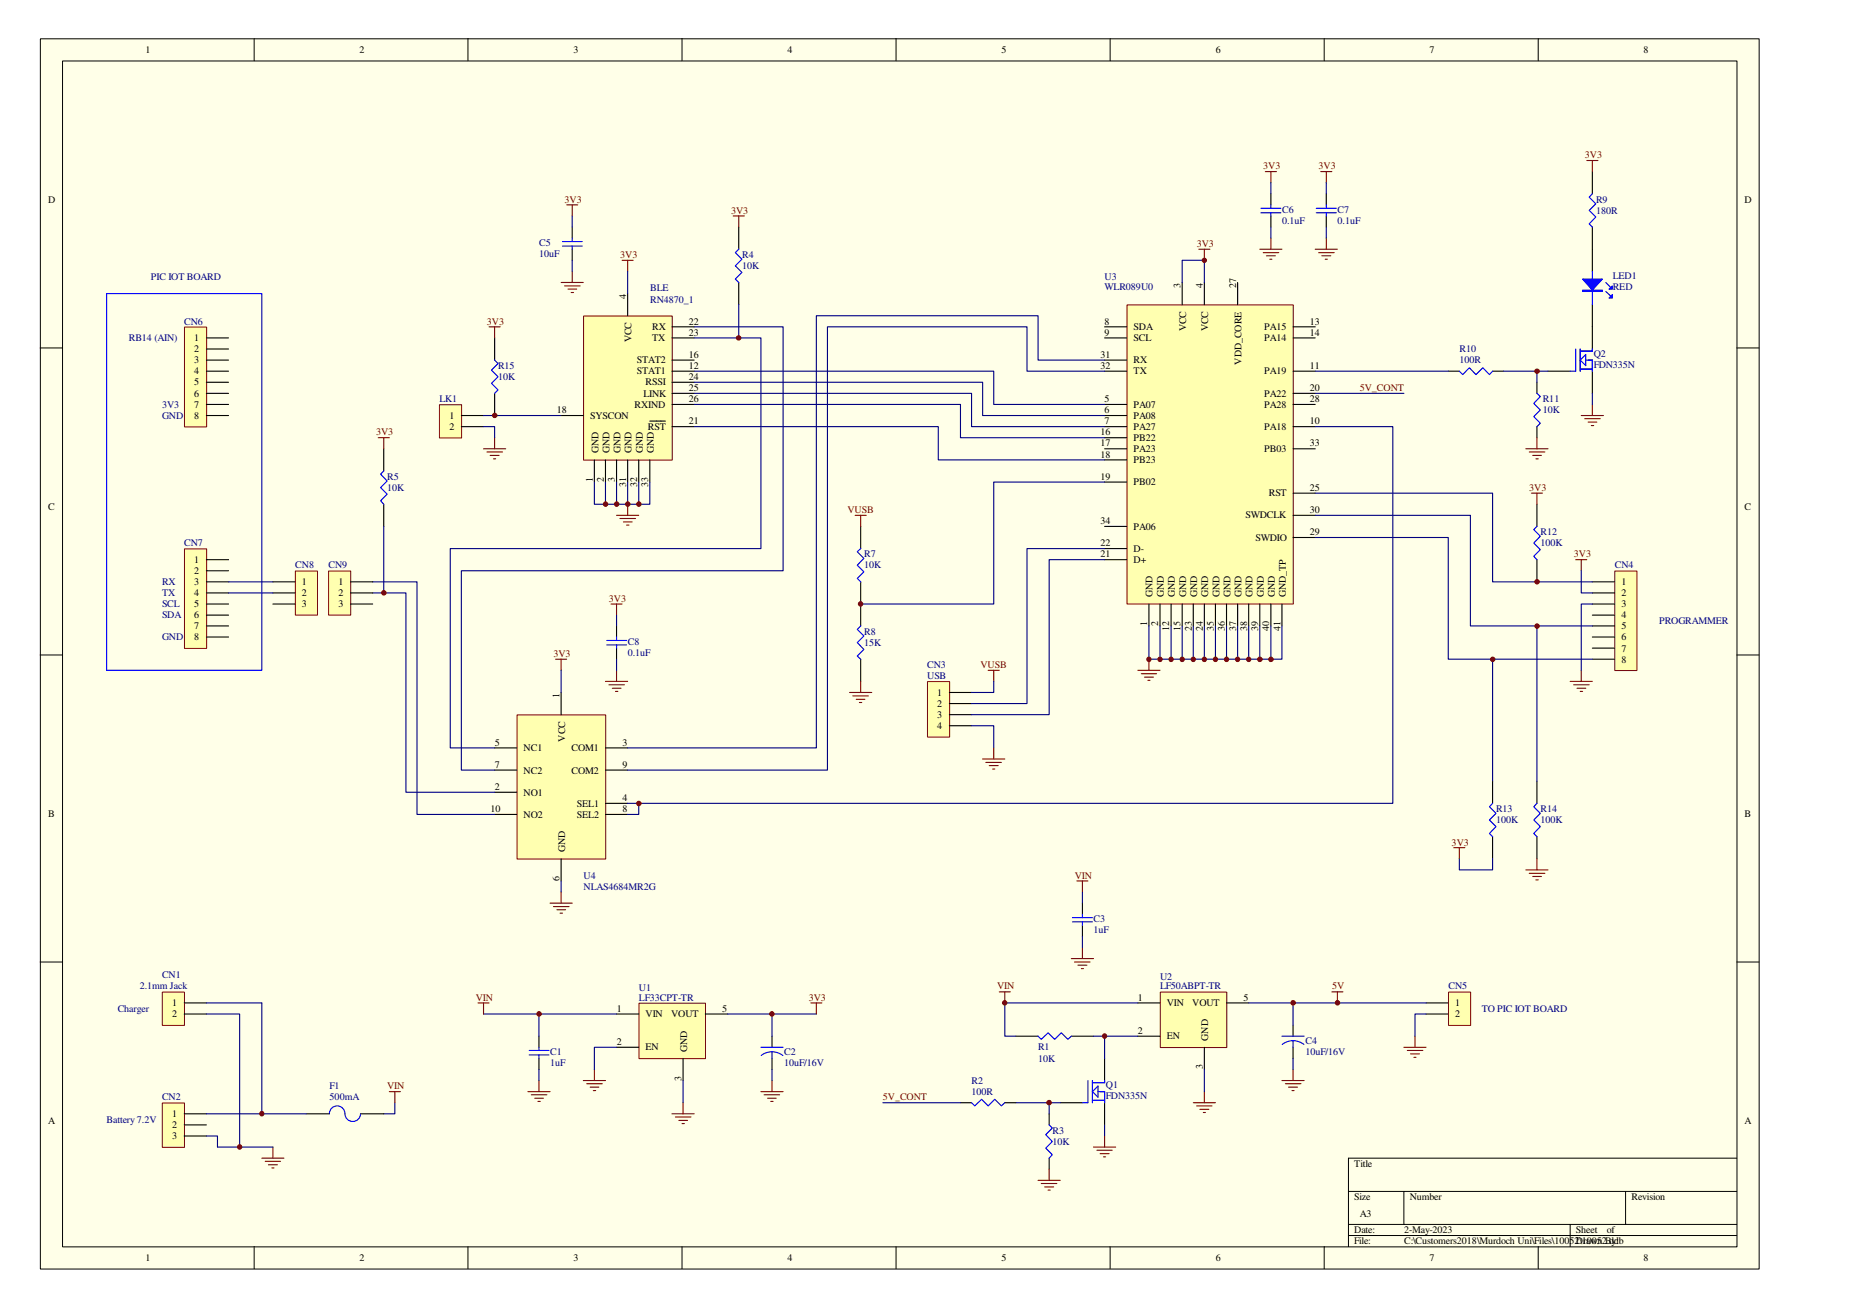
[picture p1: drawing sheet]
<svg xmlns="http://www.w3.org/2000/svg" width="297mm" height="210mm" viewBox="0 0 297 210" stroke-linecap="round" stroke-linejoin="round" font-family="sans-serif">
<path d="M6.5 6.2h275.6v197.3h-275.6z" fill="#ffffe8"/>
<g fill="none" stroke="#000" stroke-width=".16">
<path d="M6.5 6.2h275.6v197.3h-275.6zM10 9.8h268.6v190.1h-268.6zM40.8 6.2v3.5M75.1 6.2v3.5M109.4 6.2v3.5M143.7 6.2v3.5M178.1 6.2v3.5M212.4 6.2v3.5M246.7 6.2v3.5M6.4 55.8h3.6M278.5 55.8h3.6M6.4 105h3.6"/>
<path d="M278.5 105h3.6M6.4 154.3h3.6M278.5 154.3h3.6M40.8 199.9v3.6M75.1 199.9v3.6M109.4 199.9v3.6M143.7 199.9v3.6M178.1 199.9v3.6M212.4 199.9v3.6M216.3 191.1h62.2M216.3 196.3h62.2M216.3 198.1h62.2"/>
<path d="M225.2 191.1v5.2M246.7 199.9v3.6M251.8 196.3v3.6M260.7 191.1v5.2M278.5 185.7h-62.2v14.2"/>
</g>
<path d="M255.4 40v3.5M255.4 48.9v3.5" fill="none" stroke="#000" stroke-width=".18"/>
<path d="M255.4 43.5v5.4M257.6 46.7l.7 .7M257.6 45.3l.7 .7" fill="none" stroke="#00f" stroke-width=".18"/>
<path d="M253.8 44.7h3.2l-1.6 1.8z" fill="#00f"/>
<path d="M253.8 44.7h3.2l-1.6 1.8zM253.8 46.5h3.2v.2h-3.2z" fill="none" stroke="#00f" stroke-width=".18"/>
<path d="M253.8 46.6h3.2" fill="none" stroke="#00f" stroke-width=".21"/>
<path d="M258.6 47.2v.6h-.5z" fill="#00f"/>
<path d="M258.6 47.2v.6h-.5z" fill="none" stroke="#00f" stroke-width=".18"/>
<path d="M258.1 46.4l.5-.6v.6z" fill="#00f"/>
<path d="M255.4 31.1l-.5 .5 1 1.1-1 1 1 1.1-1 1.1 .5 .5M258.1 46.4l.5-.6v.6z" fill="none" stroke="#00f" stroke-width=".18"/>
<path d="M255.4 27.5v3.6M255.4 36.4v3.6" fill="none" stroke="#000" stroke-width=".18"/>
<path d="M253.6 66.6h3.6M254.2 67.1h2.5M254.7 67.7h1.4M255.2 68.2h.4M255.4 64.9v1.7" fill="none" stroke="#800000" stroke-width=".18"/>
<path d="M180.8 48.9h26.6v48h-26.6z" fill="#ffffb0"/>
<path d="M180.8 48.9h26.6v48h-26.6z" fill="none" stroke="#800000" stroke-width=".16"/>
<g fill="none" stroke="#000" stroke-width=".18">
<path d="M177.2 52.4h3.5M177.2 54.2h3.5M177.2 57.7h3.5M177.2 59.5h3.5M189.6 45.3v3.6M193.2 45.3v3.6M198.5 45.3v3.6M207.4 52.4h3.5M207.4 54.2h3.5M207.4 59.5h3.5M177.2 66.6h3.5M177.2 70.2h3.5"/>
<path d="M177.2 72h3.5M177.2 73.7h3.5M177.2 77.3h3.5M177.2 64.9h3.5M177.2 68.4h3.5M207.4 79.1h3.5M207.4 72h3.5M207.4 64.9h3.5M207.4 68.4h3.5M207.4 63.1h3.5M177.2 88h3.5M177.2 89.7h3.5"/>
<path d="M177.2 84.4h3.5M184.3 96.9v3.5M186.1 96.9v3.5M187.8 96.9v3.5M189.6 96.9v3.5M191.4 96.9v3.5M193.2 96.9v3.5M194.9 96.9v3.5M196.7 96.9v3.5M198.5 96.9v3.5M200.3 96.9v3.5M202.1 96.9v3.5"/>
<path d="M203.8 96.9v3.5M205.6 96.9v3.5M207.4 82.6h3.5M207.4 86.2h3.5"/>
</g>
<path d="M259 91.6h3.5v15.9h-3.5z" fill="#ffffb0"/>
<path d="M259 91.6h3.5v15.9h-3.5z" fill="none" stroke="#800000" stroke-width=".16"/>
<g fill="none" stroke="#000" stroke-width=".18">
<path d="M248.3 59.5h3.5M255.4 52.4v3.6M255.4 59.5v3.6M246.5 61.3v1.8M246.5 68.4v1.8M255.4 93.3h3.6M255.4 95.1h3.6M255.4 96.9h3.6M255.4 98.6h3.6M255.4 100.4h3.6M255.4 102.2h3.6M255.4 103.9h3.6"/>
<path d="M255.4 105.7h3.6M239.4 125.3v3.5M239.4 134.2v3.5M246.5 125.3v3.5M246.5 134.2v3.5"/>
</g>
<g fill="none" stroke="#800000" stroke-width=".18">
<path d="M254.5 25.7h1.8M255.4 25.7v1.8M244.7 72h3.6M245.3 72.5h2.5M245.8 73h1.4M246.3 73.6h.4M246.5 70.2v1.8M252.7 89.7h1.8M253.6 89.7v1.8M251.8 109.3h3.6M252.4 109.8h2.5M252.9 110.4h1.4"/>
<path d="M253.4 110.9h.4M253.6 107.5v1.8M233.2 135.9h1.7M234.1 135.9v1.8M244.7 139.5h3.6M246.5 137.7v1.8M245.3 140h2.5M245.8 140.5h1.4M246.3 141.1h.4"/>
</g>
<path d="M253.6 91.5v3.6h1.8M255.4 96.9h-1.8v10.6M239.4 105.7v19.6M246.5 100.4v24.9" fill="none" stroke="#000080" stroke-width=".18"/>
<path d="M252.7 56v3.5h-.9M253.4 56v3.5M253.4 59.2h2M253.4 57.7l.9-.8v1.7zM254.3 57.7h1.1v1.8M255.4 56v.3h-2M246.5 63.1l.6 .5-1.1 1.1 1.1 1-1.1 1.1 1.1 1.1-.6 .5M239.4 128.8l-.5 .6 1 1-1 1.1 1 1-1 1.1 .5 .6M246.5 128.8l-.5 .6 1.1 1-1.1 1.1 1.1 1-1.1 1.1 .5 .6" fill="none" stroke="#00f" stroke-width=".18"/>
<path d="M148.8 109.3h3.5v8.9h-3.5z" fill="#ffffb0"/>
<path d="M148.8 109.3h3.5v8.9h-3.5z" fill="none" stroke="#800000" stroke-width=".16"/>
<g fill="none" stroke="#000" stroke-width=".18">
<path d="M203.8 31.1v1.8M203.8 34.6v1.8M212.7 31.1v1.8M212.7 34.6v1.8M232.3 59.5h1.8M239.4 59.5h1.8M138 84.4v3.6M138 93.3v7.1M246.5 80.9v3.5M246.5 89.7v3.6M138 105.7v3.6M152.3 111h3.5"/>
<path d="M152.3 112.8h3.5M152.3 114.6h3.5M152.3 116.4h3.5"/>
</g>
<g fill="none" stroke="#000080" stroke-width=".18">
<path d="M203.8 29.3v1.8M203.8 36.4v1.8M212.7 29.3v1.8M212.7 36.4v1.8M189.6 45.3v-3.6h3.6v3.6M241.2 59.5h7.1M246.5 59.5v1.8M177.2 77.3h-17.8v19.6h-21.4M210.9 79.1h28.5v14.2h16M255.4 63.1v1.8M177.2 88h-12.5v24.8h-8.9M177.2 89.7h-8.9v24.9h-12.5"/>
<path d="M210.9 82.6h24.9v17.8h19.6M210.9 86.2h21.4v19.5h23.1M155.8 116.4h3.6v3.5M159.4 109.3v1.7h-3.6M184.3 100.4v5.3h21.3v-5.3M186.1 100.4v5.3M187.8 100.4v5.3M189.6 100.4v5.3M191.4 100.4v5.3M193.2 100.4v5.3M194.9 100.4v5.3M196.7 100.4v5.3"/>
<path d="M198.5 100.4v5.3M200.3 100.4v5.3M202.1 100.4v5.3M203.8 100.4v5.3M234.1 137.7v1.8h5.3v-1.8"/>
</g>
<g fill="none" stroke="#800000" stroke-width=".18">
<path d="M192.3 40h1.8M193.2 40v1.7M202.1 40h3.5M202.9 27.5h1.8M203.8 27.5v1.8M203.8 38.2v1.8M210.9 40h3.6M211.8 27.5h1.8M212.7 27.5v1.8M212.7 38.2v1.8M202.6 40.5h2.5M203.1 41h1.5"/>
<path d="M203.7 41.6h.3M211.5 40.5h2.5M212 41h1.4M212.6 41.6h.3M245.6 79.1h1.8M246.5 79.1v1.8M137.2 82.6h1.7M138 82.6v1.8M136.3 111h3.5M136.8 111.6h2.5M137.3 112.1h1.4M137.8 112.6h.4"/>
<path d="M138 109.3v1.7M158.5 107.5h1.8M159.4 107.5v1.8M159.4 119.9v1.8M182.5 107.5h3.6M183 108h2.5M183.6 108.6h1.4M184.1 109.1h.3M184.3 105.7v1.8M157.6 121.7h3.6M158.1 122.3h2.5M158.7 122.8h1.4"/>
<path d="M159.2 123.3h.4"/>
</g>
<path d="M202.2 34.1h3.2M202.2 33.4h3.2M203.8 32.9v.5M203.8 34.1v.5M211.1 34.1h3.2M211.1 33.4h3.2M212.7 32.9v.5M212.7 34.1v.5M234.1 59.5l.5 .6 1.1-1.1 1 1.1 1.1-1.1 1.1 1.1 .5-.6M138 88l-.5 .5 1.1 1-1.1 1.1 1.1 1.1-1.1 1.1 .5 .5M246.5 84.4l-.5 .5 1.1 1.1-1.1 1.1 1.1 1-1.1 1.1 .5 .5M138 100.4l-.5 .5 1.1 1.1-1.1 1 1.1 1.1-1.1 1.1 .5 .5" fill="none" stroke="#00f" stroke-width=".18"/>
<path d="M93.6 50.7h14.2v23.1h-14.2z" fill="#ffffb0"/>
<path d="M93.6 50.7h14.2v23.1h-14.2z" fill="none" stroke="#800000" stroke-width=".16"/>
<g fill="none" stroke="#000" stroke-width=".18">
<path d="M100.7 47.1v3.5M107.8 59.5h3.5M107.8 52.4h3.5M107.8 54.2h3.5M107.8 57.7h3.5M90 66.6h3.6M95.3 73.7v3.6M97.1 73.7v3.6M98.9 73.7v3.6M100.7 73.7v3.6M102.4 73.7v3.6M104.2 67.5h2.5"/>
<path d="M104.2 73.7v3.6M107.8 63.1h3.5M107.8 64.9h3.5M107.8 68.4h3.5M107.8 61.3h3.5"/>
</g>
<path d="M111.3 59.5h48.1v5.4h17.8M111.3 61.3h46.3v5.3h19.6M111.3 63.1h44.5v5.3h21.4M111.3 64.9h42.7v5.3h23.2M111.3 68.4h39.2v5.3h26.7" fill="none" stroke="#000080" stroke-width=".18"/>
<path d="M70.5 64.9h3.5v5.3h-3.5z" fill="#ffffb0"/>
<path d="M70.5 64.9h3.5v5.3h-3.5z" fill="none" stroke="#800000" stroke-width=".16"/>
<path d="M91.8 36.4v1.8M91.8 40v1.7M118.5 36.4v3.6M79.3 54.2v3.5M118.5 45.3v3.6M74 66.6h3.6M74 68.4h3.6M79.3 63.1v3.5" fill="none" stroke="#000" stroke-width=".18"/>
<g fill="none" stroke="#800000" stroke-width=".18">
<path d="M90.9 32.9h1.8M91.8 32.9v1.7M117.6 34.6h1.8M118.5 34.6v1.8M78.4 52.4h1.8M79.3 52.4v1.8M90 45.3h3.6M90.5 45.8h2.5M91.1 46.4h1.4M91.6 46.9h.4M91.8 43.5v1.8M99.8 41.7h1.8"/>
<path d="M100.7 41.7v1.8M77.6 72h3.5M78.1 72.5h2.5M78.6 73h1.4M79.2 73.6h.3M79.3 70.2v1.8M98.9 82.6h3.5M99.4 83.1h2.5M100 83.7h1.4M100.5 84.2h.4M100.7 80.9v1.7"/>
</g>
<path d="M91.8 34.6v1.8M91.8 41.7v1.8M100.7 43.5v3.6M118.5 48.9v5.3M77.6 68.4h1.7v1.8M77.6 66.6h12.4M95.3 77.3v3.6h8.9v-3.6M97.1 77.3v3.6M98.9 77.3v3.6M100.7 77.3v3.6M102.4 77.3v3.6" fill="none" stroke="#000080" stroke-width=".18"/>
<path d="M90.2 39.5h3.2M90.2 38.7h3.2M91.8 38.2v.5M91.8 39.5v.5M118.5 40l-.6 .5 1.1 1.1-1.1 1 1.1 1.1-1.1 1 .6 .6M79.3 57.7l.6 .6-1.1 1.1 1.1 1-1.1 1.1 1.1 1-.6 .6" fill="none" stroke="#00f" stroke-width=".18"/>
<path d="M26.1 159.1h3.5v5.3h-3.5z" fill="#ffffb0"/>
<path d="M26 159.1h3.6v5.3h-3.6z" fill="none" stroke="#800000" stroke-width=".16"/>
<path d="M29.5 160.8h3.6M29.5 162.6h3.6" fill="none" stroke="#000" stroke-width=".18"/>
<path d="M26.1 176.9h3.5v7.1h-3.5z" fill="#ffffb0"/>
<path d="M26 176.9h3.6v7.1h-3.6z" fill="none" stroke="#800000" stroke-width=".16"/>
<path d="M29.5 178.6h3.6M49.1 178.6h3.7M57.8 178.6h3.7M29.5 180.4h3.6M29.5 182.2h3.6" fill="none" stroke="#000" stroke-width=".18"/>
<path d="M62.4 175h1.8M63.3 175v1.8M42 185.7h3.5M42.5 186.2h2.5M43 186.8h1.5M43.6 187.3h.3M43.8 183.9v1.8" fill="none" stroke="#800000" stroke-width=".18"/>
<path d="M33.1 160.8h8.9v17.8h-8.9M33.1 162.6h5.3v21.3M42 178.6h7.1M63.3 176.8v1.8h-1.8M33.1 182.2h1.8v1.7h8.9" fill="none" stroke="#000080" stroke-width=".18"/>
<path d="M52.8 178.6a1.25 1.25 0 0 1 1.3-1.3 1.25 1.25 0 0 1 1.2 1.3 1.25 1.25 0 0 0 1.3 1.2 1.25 1.25 0 0 0 1.2-1.2" fill="none" stroke="#00f" stroke-width=".18"/>
<path d="M102.5 160.9h10.7v8.9h-10.7z" fill="#ffffb0"/>
<path d="M102.5 160.9h10.7v8.9h-10.7z" fill="none" stroke="#800000" stroke-width=".16"/>
<path d="M86.4 166.2v1.7M86.4 169.7v1.8M98.9 162.6h3.5M98.9 167.9h3.5M109.6 169.7v3.6M113.1 162.6h3.6M123.8 166.2v1.7M123.8 169.7v1.8" fill="none" stroke="#000" stroke-width=".18"/>
<path d="M210.9 59.5h21.4M210.9 63.1h14.3M77.6 162.6h21.3M86.4 162.6v3.6M86.4 171.5v1.8M98.9 167.9h-3.6v3.6M109.6 173.3v3.5M116.7 162.6h14.2M123.8 162.6v3.6M123.8 171.5v1.8" fill="none" stroke="#000080" stroke-width=".18"/>
<g fill="none" stroke="#800000" stroke-width=".18">
<path d="M76.7 160.8h1.7M77.6 160.8v1.8M84.7 175h3.5M85.2 175.6h2.5M85.8 176.1h1.4M86.3 176.6h.4M86.4 173.3v1.7M93.6 173.3h3.5M94.1 173.8h2.5M94.7 174.3h1.4M95.2 174.9h.3M95.3 171.5v1.8"/>
<path d="M107.8 178.6h3.5M108.3 179.1h2.5M108.9 179.7h1.4M109.6 176.8v1.8M122 175h3.6M122.6 175.6h2.5M123.1 176.1h1.4M123.6 176.6h.4M123.8 173.3v1.7M130 160.8h1.8M130.9 160.8v1.8M109.4 180.2h.4"/>
</g>
<path d="M84.9 169.2h3.2M84.9 168.4h3.2M86.4 167.9v.5M86.4 169.2v.5M122 167.9h3.6M123.8 168.7l1.1 .2 .7 .3M123.8 168.7l-1.1 .2-.6 .3M123.8 168.7v1" fill="none" stroke="#00f" stroke-width=".18"/>
<circle cx="246.5" cy="100.4" r=".36" fill="#800000"/>
<circle cx="246.5" cy="100.4" r=".36" fill="none" stroke="#800000" stroke-width=".16"/>
<circle cx="239.4" cy="105.7" r=".36" fill="#800000"/>
<circle cx="239.4" cy="105.7" r=".36" fill="none" stroke="#800000" stroke-width=".16"/>
<circle cx="184.3" cy="105.7" r=".35" fill="#800000"/>
<circle cx="184.3" cy="105.7" r=".35" fill="none" stroke="#800000" stroke-width=".16"/>
<circle cx="203.8" cy="105.7" r=".37" fill="#800000"/>
<circle cx="203.8" cy="105.7" r=".37" fill="none" stroke="#800000" stroke-width=".16"/>
<circle cx="202.1" cy="105.7" r=".37" fill="#800000"/>
<circle cx="202.1" cy="105.7" r=".37" fill="none" stroke="#800000" stroke-width=".16"/>
<circle cx="200.3" cy="105.7" r=".35" fill="#800000"/>
<circle cx="200.3" cy="105.7" r=".35" fill="none" stroke="#800000" stroke-width=".16"/>
<circle cx="198.5" cy="105.7" r=".35" fill="#800000"/>
<circle cx="198.5" cy="105.7" r=".35" fill="none" stroke="#800000" stroke-width=".16"/>
<circle cx="196.7" cy="105.7" r=".35" fill="#800000"/>
<circle cx="196.7" cy="105.7" r=".35" fill="none" stroke="#800000" stroke-width=".16"/>
<circle cx="194.9" cy="105.7" r=".35" fill="#800000"/>
<circle cx="194.9" cy="105.7" r=".35" fill="none" stroke="#800000" stroke-width=".16"/>
<circle cx="193.2" cy="105.7" r=".35" fill="#800000"/>
<circle cx="193.2" cy="105.7" r=".35" fill="none" stroke="#800000" stroke-width=".16"/>
<circle cx="191.4" cy="105.7" r=".35" fill="#800000"/>
<circle cx="191.4" cy="105.7" r=".35" fill="none" stroke="#800000" stroke-width=".16"/>
<circle cx="189.6" cy="105.7" r=".35" fill="#800000"/>
<circle cx="189.6" cy="105.7" r=".35" fill="none" stroke="#800000" stroke-width=".16"/>
<circle cx="187.8" cy="105.7" r=".35" fill="#800000"/>
<circle cx="187.8" cy="105.7" r=".35" fill="none" stroke="#800000" stroke-width=".16"/>
<circle cx="186" cy="105.7" r=".35" fill="#800000"/>
<circle cx="186" cy="105.7" r=".35" fill="none" stroke="#800000" stroke-width=".16"/>
<circle cx="246.5" cy="59.5" r=".35" fill="#800000"/>
<circle cx="246.5" cy="59.5" r=".35" fill="none" stroke="#800000" stroke-width=".16"/>
<circle cx="193.2" cy="41.7" r=".35" fill="#800000"/>
<circle cx="193.2" cy="41.7" r=".35" fill="none" stroke="#800000" stroke-width=".16"/>
<circle cx="246.5" cy="93.3" r=".36" fill="#800000"/>
<circle cx="246.5" cy="93.3" r=".36" fill="none" stroke="#800000" stroke-width=".16"/>
<circle cx="138" cy="96.8" r=".36" fill="#800000"/>
<circle cx="138" cy="96.8" r=".36" fill="none" stroke="#800000" stroke-width=".16"/>
<circle cx="98.9" cy="80.8" r=".36" fill="#800000"/>
<circle cx="98.9" cy="80.8" r=".36" fill="none" stroke="#800000" stroke-width=".16"/>
<circle cx="79.4" cy="66.6" r=".36" fill="#800000"/>
<circle cx="79.4" cy="66.6" r=".36" fill="none" stroke="#800000" stroke-width=".16"/>
<circle cx="100.7" cy="80.8" r=".36" fill="#800000"/>
<circle cx="100.7" cy="80.8" r=".36" fill="none" stroke="#800000" stroke-width=".16"/>
<circle cx="102.5" cy="80.8" r=".36" fill="#800000"/>
<circle cx="102.5" cy="80.8" r=".36" fill="none" stroke="#800000" stroke-width=".16"/>
<circle cx="97.1" cy="80.8" r=".36" fill="#800000"/>
<circle cx="97.1" cy="80.8" r=".36" fill="none" stroke="#800000" stroke-width=".16"/>
<path d="M29.6 52.5h3.5v16h-3.5z" fill="#ffffb0"/>
<path d="M29.6 52.5h3.5v16h-3.5z" fill="none" stroke="#800000" stroke-width=".16"/>
<path d="M33.1 54.2h3.6M33.1 56h3.6M33.1 57.7h3.6M33.1 59.5h3.6M33.1 61.3h3.6M33.1 63.1h3.6M33.1 64.9h3.6M33.1 66.6h3.6" fill="none" stroke="#000" stroke-width=".18"/>
<path d="M29.6 88.1h3.5v15.9h-3.5z" fill="#ffffb0"/>
<path d="M29.6 88h3.5v16h-3.5z" fill="none" stroke="#800000" stroke-width=".16"/>
<path d="M33.1 89.7h3.6M33.1 91.5h3.6M33.1 93.3h3.6M33.1 95.1h3.6M33.1 96.9h3.6M33.1 98.6h3.6M33.1 100.4h3.6M33.1 102.2h3.6" fill="none" stroke="#000" stroke-width=".18"/>
<path d="M186.1 159.1h10.7v8.9h-10.7z" fill="#ffffb0"/>
<path d="M186.1 159.1h10.7v8.9h-10.7z" fill="none" stroke="#800000" stroke-width=".16"/>
<g fill="none" stroke="#000" stroke-width=".18">
<path d="M173.6 144.8v1.8M173.6 148.4v1.8M154 176.8h1.8M161.2 176.8h1.7M162.9 166.2h3.6M168.3 178.6v1.8M170.1 176.8h3.5M171.8 166.2h3.6M177.2 169.7v3.6M177.2 176.8v3.6M182.5 160.8h3.6M182.5 166.2h3.6"/>
<path d="M193.2 167.9v3.6M196.7 160.8h3.6M207.4 164.4v1.8M207.4 167.9v1.8M168.3 185.7v1.8"/>
</g>
<g fill="none" stroke="#800000" stroke-width=".18">
<path d="M160.3 159h1.7M161.2 159v1.8M171.8 153.7h3.6M172.3 154.3h2.5M172.7 141.3h1.8M172.9 154.8h1.4M173.4 155.3h.4M173.6 141.3v1.7M173.6 151.9v1.8M213.6 159h1.8M214.5 159v1.8M191.4 176.8h3.5"/>
<path d="M191.9 177.3h2.5M192.4 177.9h1.5M193 178.4h.3M193.2 175v1.8M205.6 173.3h3.6M206.2 173.8h2.5M206.7 174.3h1.4M207.2 174.9h.4M207.4 171.5v1.8M166.5 189.3h3.6M167 189.8h2.5M167.6 190.3h1.4"/>
<path d="M168.1 190.8h.3M168.3 187.5v1.8M175.4 183.9h3.5M175.9 184.4h2.5M176.4 185h1.5M177 185.5h.3M177.2 182.2v1.7"/>
</g>
<g fill="none" stroke="#00f" stroke-width=".18">
<path d="M172 147.8h3.2M172 147.2h3.2M173.6 146.6v.6M173.6 147.8v.6M155.8 176.8l.5 .5 1.1-1 1.1 1 1.1-1 1 1 .6-.5M166.5 166.2l.5 .5 1.1-1.1 1.1 1.1 1-1.1 1.1 1.1 .5-.5M174.5 173.3v3.5h-.9M175.2 173.3v3.5M175.2 176.4h2M176.1 175h1.1v1.8M176.1 174.2v1.7l-.9-.9zM177.2 173.3v.3h-2"/>
<path d="M205.6 166.2h3.6M207.4 166.9l.7 .1 1 .5M207.4 166.9l-.8 .1-.9 .5M207.4 166.9v1M168.3 180.4l.5 .5-1.1 1 1.1 1.1-1.1 1.1 1.1 1.1-.5 .5"/>
</g>
<g fill="none" stroke="#000080" stroke-width=".18">
<path d="M173.6 143v1.8M173.6 150.2v1.7M141.6 176.8h12.4M162.9 176.8h7.2M168.3 176.8v1.8M175.4 166.2h7.1M177.2 166.2v3.5M182.5 160.8h-21.3v5.4h1.7M193.2 171.5v3.5M200.3 160.8h14.2M207.4 160.8v3.6M207.4 169.7v1.8"/>
<path d="M177.2 180.4v1.8"/>
</g>
<circle cx="42" cy="178.6" r=".35" fill="#800000"/>
<circle cx="42" cy="178.6" r=".35" fill="none" stroke="#800000" stroke-width=".16"/>
<circle cx="38.4" cy="183.9" r=".35" fill="#800000"/>
<circle cx="38.4" cy="183.9" r=".35" fill="none" stroke="#800000" stroke-width=".16"/>
<circle cx="86.5" cy="162.6" r=".36" fill="#800000"/>
<circle cx="86.5" cy="162.6" r=".36" fill="none" stroke="#800000" stroke-width=".16"/>
<circle cx="123.8" cy="162.6" r=".36" fill="#800000"/>
<circle cx="123.8" cy="162.6" r=".36" fill="none" stroke="#800000" stroke-width=".16"/>
<circle cx="168.3" cy="176.8" r=".36" fill="#800000"/>
<circle cx="168.3" cy="176.8" r=".36" fill="none" stroke="#800000" stroke-width=".16"/>
<circle cx="177.1" cy="166.1" r=".35" fill="#800000"/>
<circle cx="177.1" cy="166.1" r=".35" fill="none" stroke="#800000" stroke-width=".16"/>
<circle cx="207.4" cy="160.8" r=".37" fill="#800000"/>
<circle cx="207.4" cy="160.8" r=".37" fill="none" stroke="#800000" stroke-width=".16"/>
<path d="M232.4 159.1h3.5v5.3h-3.5z" fill="#ffffb0"/>
<path d="M232.3 159.1h3.6v5.3h-3.6z" fill="none" stroke="#800000" stroke-width=".16"/>
<path d="M228.7 160.8h3.6M228.7 162.6h3.6" fill="none" stroke="#000" stroke-width=".18"/>
<path d="M225.2 167.9h3.5M225.7 168.4h2.5M226.2 169h1.5M226.8 169.5h.3M226.9 166.2v1.7" fill="none" stroke="#800000" stroke-width=".18"/>
<path d="M214.5 160.8h14.2M228.7 162.6h-1.8v3.6" fill="none" stroke="#000080" stroke-width=".18"/>
<circle cx="214.5" cy="160.8" r=".36" fill="#800000"/>
<circle cx="214.5" cy="160.8" r=".36" fill="none" stroke="#800000" stroke-width=".16"/>
<path d="M17.1 47.1h24.9v60.4h-24.9z" fill="none" stroke="#00f" stroke-width=".18"/>
<circle cx="161.1" cy="160.8" r=".36" fill="#800000"/>
<circle cx="161.1" cy="160.8" r=".36" fill="none" stroke="#800000" stroke-width=".16"/>
<path d="M83 114.7h14.2v23.1h-14.2z" fill="#ffffb0"/>
<path d="M82.9 114.6h14.3v23.2h-14.3z" fill="none" stroke="#800000" stroke-width=".16"/>
<path d="M79.3 119.9h3.6M90 111v3.6M97.1 119.9h3.6M98.9 100.4v1.8M98.9 103.9v1.8M79.3 123.5h3.6M79.3 130.6h3.6M79.3 127h3.6M90 137.7v3.6M97.1 123.5h3.6M97.1 130.6h3.6M97.1 128.8h3.6" fill="none" stroke="#000" stroke-width=".18"/>
<path d="M97.3 103.4h3.2M97.3 102.7h3.2M98.9 102.2v.5M98.9 103.4v.5" fill="none" stroke="#00f" stroke-width=".18"/>
<g fill="none" stroke="#800000" stroke-width=".18">
<path d="M98 96.9h1.8M98.9 96.9v1.7M89.1 105.7h1.8M90 105.7v1.8M97.1 109.3h3.6M97.7 109.8h2.5M98.2 110.4h1.4M98.7 110.9h.4M98.9 107.5v1.8M88.2 144.8h3.6M88.8 145.4h2.5M89.3 145.9h1.4"/>
<path d="M89.8 146.4h.4M90 143v1.8"/>
</g>
<path d="M111.3 54.2h10.7v33.8h-49.8v31.9h7.1M111.3 52.4h14.3v39.1h-51.6v32h5.3M210.9 68.4h12.5v60.4h-122.7M59.8 95.1h5.3v31.9h14.2M59.8 93.3h7.1v37.3h12.4M98.9 98.6v1.8M90 107.5v3.5M98.9 105.7v1.8M102.4 128.8v1.8h-1.7M90 141.3v1.7" fill="none" stroke="#000080" stroke-width=".18"/>
<circle cx="102.5" cy="128.8" r=".36" fill="#800000"/>
<circle cx="102.5" cy="128.8" r=".36" fill="none" stroke="#800000" stroke-width=".16"/>
<path d="M177.2 57.7h-10.7v-7.1h-35.6v69.3h-30.2M177.2 59.5h-12.5v-7.1h-32v71.1h-32M61.5 84.4v10.7" fill="none" stroke="#000080" stroke-width=".18"/>
<path d="M61.5 72v3.5M61.5 80.9v3.5" fill="none" stroke="#000" stroke-width=".18"/>
<path d="M61.5 75.5l-.5 .5 1.1 1.1-1.1 1.1 1.1 1-1.1 1.1 .5 .6" fill="none" stroke="#00f" stroke-width=".18"/>
<path d="M60.7 70.2h1.7M61.5 70.2v1.8" fill="none" stroke="#800000" stroke-width=".18"/>
<path d="M47.4 91.6h3.5v7h-3.5z" fill="#ffffb0"/>
<path d="M47.4 91.6h3.5v7h-3.5z" fill="none" stroke="#800000" stroke-width=".16"/>
<path d="M43.8 93.3h3.5M43.8 95.1h3.5M43.8 96.9h3.5" fill="none" stroke="#000" stroke-width=".18"/>
<path d="M52.7 91.6h3.6v7h-3.6z" fill="#ffffb0"/>
<path d="M52.7 91.6h3.6v7h-3.6z" fill="none" stroke="#800000" stroke-width=".16"/>
<path d="M56.2 93.3h3.6M56.2 95.1h3.6M56.2 96.9h3.6" fill="none" stroke="#000" stroke-width=".18"/>
<circle cx="118.5" cy="54.2" r=".35" fill="#800000"/>
<circle cx="118.5" cy="54.2" r=".35" fill="none" stroke="#800000" stroke-width=".16"/>
<circle cx="61.6" cy="95.1" r=".37" fill="#800000"/>
<circle cx="61.6" cy="95.1" r=".37" fill="none" stroke="#800000" stroke-width=".16"/>
<path d="M36.7 93.3h7.1M36.7 95.1h7.1" fill="none" stroke="#000080" stroke-width=".18"/>
<g font-size="1.6">
<text x="23.3" y="8.5">1</text>
<text x="57.7" y="8.5">2</text>
<text x="92" y="8.5">3</text>
<text x="126.3" y="8.5">4</text>
<text x="160.7" y="8.5">5</text>
<text x="195" y="8.5">6</text>
<text x="229.3" y="8.5">7</text>
<text x="263.6" y="8.5">8</text>
<text x="7.7" y="32.5">D</text>
<text x="279.8" y="32.5">D</text>
<text x="189.4" y="46.2" transform="rotate(-90 189.4 46.2)">3</text>
<text x="192.9" y="46.2" transform="rotate(-90 192.9 46.2)">4</text>
<text x="198.2" y="46.2" transform="rotate(-90 198.2 46.2)">27</text>
<text x="100.4" y="48" transform="rotate(-90 100.4 48)">4</text>
<text x="104.6" y="52.9">RX</text>
<text x="110.5" y="52.1">22</text>
<text x="110.5" y="53.8">23</text>
<text x="177.2" y="52.1">8</text>
<text x="177.2" y="53.8">9</text>
<text x="181.8" y="52.9">SDA</text>
<text x="190.2" y="53.1" transform="rotate(-90 190.2 53.1)">VCC</text>
<text x="193.8" y="53.1" transform="rotate(-90 193.8 53.1)">VCC</text>
<text x="202.8" y="52.9">PA15</text>
<text x="210.1" y="52.1">13</text>
<text x="210.1" y="53.8">14</text>
<text x="31.2" y="54.7">1</text>
<text x="31.2" y="56.5">2</text>
<text x="31.2" y="58.3">3</text>
<text x="101.3" y="54.9" transform="rotate(-90 101.3 54.9)">VCC</text>
<text x="102.1" y="58.3">STAT2</text>
<text x="104.6" y="54.7">TX</text>
<text x="110.5" y="59.1">12</text>
<text x="110.5" y="57.4">16</text>
<text x="176.5" y="57.4">31</text>
<text x="176.5" y="59.1">32</text>
<text x="181.8" y="54.7">SCL</text>
<text x="181.8" y="58.3">RX</text>
<text x="199.1" y="58.5" transform="rotate(-90 199.1 58.5)">VDD_CORE</text>
<text x="202.8" y="54.7">PA14</text>
<text x="210.1" y="59.1">11</text>
<text x="31.2" y="60">4</text>
<text x="31.2" y="61.8">5</text>
<text x="31.2" y="63.6">6</text>
<text x="31.2" y="65.4">7</text>
<text x="101.8" y="65.4">RXIND</text>
<text x="102.1" y="60">STAT1</text>
<text x="103.2" y="63.6">LINK</text>
<text x="103.5" y="61.8">RSSI</text>
<text x="110.5" y="62.7">25</text>
<text x="110.5" y="60.9">24</text>
<text x="110.5" y="64.5">26</text>
<text x="177.2" y="64.5">5</text>
<text x="181.8" y="60">TX</text>
<text x="181.8" y="65.4">PA07</text>
<text x="202.8" y="60">PA19</text>
<text x="202.8" y="63.6">PA22</text>
<text x="202.8" y="65.4">PA28</text>
<text x="210.1" y="62.7">20</text>
<text x="210.1" y="64.5">28</text>
<text x="31.2" y="67.1">8</text>
<text x="72.1" y="67.1">1</text>
<text x="72.1" y="68.9">2</text>
<text x="89.3" y="66.3">18</text>
<text x="94.7" y="67.1">SYSCON</text>
<text x="103.9" y="68.9">RST</text>
<text x="110.5" y="68">21</text>
<text x="176.5" y="69.8">16</text>
<text x="176.5" y="71.6">17</text>
<text x="177.2" y="66.3">6</text>
<text x="177.2" y="68">7</text>
<text x="181.8" y="67.1">PA08</text>
<text x="181.8" y="70.7">PB22</text>
<text x="181.8" y="68.9">PA27</text>
<text x="202.8" y="68.9">PA18</text>
<text x="210.1" y="71.6">33</text>
<text x="210.1" y="68">10</text>
<text x="95.1" y="77.3" transform="rotate(-90 95.1 77.3)">1</text>
<text x="96" y="72.7" transform="rotate(-90 96 72.7)">GND</text>
<text x="96.9" y="77.3" transform="rotate(-90 96.9 77.3)">2</text>
<text x="97.7" y="72.7" transform="rotate(-90 97.7 72.7)">GND</text>
<text x="98.6" y="77.3" transform="rotate(-90 98.6 77.3)">3</text>
<text x="99.5" y="72.7" transform="rotate(-90 99.5 72.7)">GND</text>
<text x="101.3" y="72.7" transform="rotate(-90 101.3 72.7)">GND</text>
<text x="103.1" y="72.7" transform="rotate(-90 103.1 72.7)">GND</text>
<text x="104.9" y="72.7" transform="rotate(-90 104.9 72.7)">GND</text>
<text x="176.5" y="73.4">18</text>
<text x="176.5" y="76.9">19</text>
<text x="181.8" y="72.5">PA23</text>
<text x="181.8" y="74.3">PB23</text>
<text x="181.8" y="77.8">PB02</text>
<text x="202.8" y="72.5">PB03</text>
<text x="7.7" y="81.7">C</text>
<text x="100.4" y="78" transform="rotate(-90 100.4 78)">31</text>
<text x="102.2" y="78" transform="rotate(-90 102.2 78)">32</text>
<text x="104" y="78" transform="rotate(-90 104 78)">33</text>
<text x="199.8" y="83.1">SWDCLK</text>
<text x="203.5" y="79.6">RST</text>
<text x="210.1" y="82.3">30</text>
<text x="210.1" y="78.7">25</text>
<text x="279.8" y="81.7">C</text>
<text x="176.5" y="87.6">22</text>
<text x="176.5" y="89.4">21</text>
<text x="176.5" y="84">34</text>
<text x="181.8" y="88.5">D-</text>
<text x="181.8" y="84.9">PA06</text>
<text x="201.4" y="86.7">SWDIO</text>
<text x="210.1" y="85.8">29</text>
<text x="31.2" y="90.3">1</text>
<text x="31.2" y="92">2</text>
<text x="31.2" y="93.8">3</text>
<text x="31.2" y="95.6">4</text>
<text x="48.4" y="93.8">1</text>
<text x="48.4" y="95.6">2</text>
<text x="54.3" y="93.8">1</text>
<text x="54.3" y="95.6">2</text>
<text x="181.8" y="90.3">D+</text>
<text x="184.9" y="95.8" transform="rotate(-90 184.9 95.8)">GND</text>
<text x="186.6" y="95.8" transform="rotate(-90 186.6 95.8)">GND</text>
<text x="188.4" y="95.8" transform="rotate(-90 188.4 95.8)">GND</text>
<text x="190.2" y="95.8" transform="rotate(-90 190.2 95.8)">GND</text>
<text x="192" y="95.8" transform="rotate(-90 192 95.8)">GND</text>
<text x="193.8" y="95.8" transform="rotate(-90 193.8 95.8)">GND</text>
<text x="195.6" y="95.8" transform="rotate(-90 195.6 95.8)">GND</text>
<text x="197.4" y="95.8" transform="rotate(-90 197.4 95.8)">GND</text>
<text x="199.1" y="95.8" transform="rotate(-90 199.1 95.8)">GND</text>
<text x="200.9" y="95.8" transform="rotate(-90 200.9 95.8)">GND</text>
<text x="202.7" y="95.8" transform="rotate(-90 202.7 95.8)">GND</text>
<text x="204.5" y="95.8" transform="rotate(-90 204.5 95.8)">GND</text>
<text x="206.2" y="95.8" transform="rotate(-90 206.2 95.8)">GND_TP</text>
<text x="260.1" y="93.8">1</text>
<text x="260.1" y="95.6">2</text>
<text x="31.2" y="97.4">5</text>
<text x="31.2" y="99.1">6</text>
<text x="31.2" y="100.9">7</text>
<text x="48.4" y="97.4">3</text>
<text x="54.3" y="97.4">3</text>
<text x="184" y="100.4" transform="rotate(-90 184 100.4)">1</text>
<text x="185.8" y="100.4" transform="rotate(-90 185.8 100.4)">2</text>
<text x="187.5" y="101.1" transform="rotate(-90 187.5 101.1)">12</text>
<text x="189.4" y="101.1" transform="rotate(-90 189.4 101.1)">15</text>
<text x="191.1" y="101.1" transform="rotate(-90 191.1 101.1)">23</text>
<text x="192.9" y="101.1" transform="rotate(-90 192.9 101.1)">24</text>
<text x="194.7" y="101.1" transform="rotate(-90 194.7 101.1)">35</text>
<text x="196.5" y="101.1" transform="rotate(-90 196.5 101.1)">36</text>
<text x="198.2" y="101.1" transform="rotate(-90 198.2 101.1)">37</text>
<text x="200" y="101.1" transform="rotate(-90 200 101.1)">38</text>
<text x="201.8" y="101.1" transform="rotate(-90 201.8 101.1)">39</text>
<text x="203.6" y="101.1" transform="rotate(-90 203.6 101.1)">40</text>
<text x="205.4" y="101.1" transform="rotate(-90 205.4 101.1)">41</text>
<text x="260.1" y="97.4">3</text>
<text x="260.1" y="99.1">4</text>
<text x="260.1" y="100.9">5</text>
<text x="31.2" y="102.7">8</text>
<text x="260.1" y="102.7">6</text>
<text x="260.1" y="104.5">7</text>
<text x="260.1" y="106.3">8</text>
<text x="89.7" y="112" transform="rotate(-90 89.7 112)">1</text>
<text x="150.3" y="111.6">1</text>
<text x="150.3" y="113.4">2</text>
<text x="79.4" y="119.6">5</text>
<text x="90.6" y="118.9" transform="rotate(-90 90.6 118.9)">VCC</text>
<text x="99.8" y="119.6">3</text>
<text x="150.3" y="115.1">3</text>
<text x="150.3" y="116.9">4</text>
<text x="79.4" y="123.1">7</text>
<text x="84" y="120.5">NC1</text>
<text x="84" y="124">NC2</text>
<text x="91.6" y="120.5">COM1</text>
<text x="91.6" y="124">COM2</text>
<text x="99.8" y="123.1">9</text>
<text x="7.7" y="130.9">B</text>
<text x="78.7" y="130.3">10</text>
<text x="79.4" y="126.7">2</text>
<text x="84" y="131.1">NO2</text>
<text x="84" y="127.6">NO1</text>
<text x="92.5" y="129.4">SEL1</text>
<text x="92.5" y="131.1">SEL2</text>
<text x="99.8" y="128.5">4</text>
<text x="99.8" y="130.3">8</text>
<text x="279.8" y="130.9">B</text>
<text x="90.6" y="136.7" transform="rotate(-90 90.6 136.7)">GND</text>
<text x="89.7" y="141.3" transform="rotate(-90 89.7 141.3)">6</text>
<text x="27.6" y="161.3">1</text>
<text x="182.5" y="160.4">1</text>
<text x="187.2" y="161.3">VIN</text>
<text x="191.2" y="161.3">VOUT</text>
<text x="199.4" y="160.4">5</text>
<text x="233.4" y="161.3">1</text>
<text x="27.6" y="163.1">2</text>
<text x="98.9" y="162.2">1</text>
<text x="98.9" y="167.6">2</text>
<text x="103.5" y="163.1">VIN</text>
<text x="107.7" y="163.1">VOUT</text>
<text x="115.8" y="162.2">5</text>
<text x="182.5" y="165.8">2</text>
<text x="187.2" y="166.7">EN</text>
<text x="193.8" y="166.9" transform="rotate(-90 193.8 166.9)">GND</text>
<text x="233.4" y="163.1">2</text>
<text x="103.5" y="168.4">EN</text>
<text x="109.3" y="173.3" transform="rotate(-90 109.3 173.3)">3</text>
<text x="110.2" y="168.7" transform="rotate(-90 110.2 168.7)">GND</text>
<text x="192.9" y="171.5" transform="rotate(-90 192.9 171.5)">3</text>
<text x="27.6" y="179.1">1</text>
<text x="7.7" y="180.2">A</text>
<text x="27.6" y="180.9">2</text>
<text x="27.6" y="182.7">3</text>
<text x="279.8" y="180.2">A</text>
<text x="217.2" y="187.1">Title</text>
<text x="217.2" y="192.4">Size</text>
<text x="217.2" y="197.8">Date:</text>
<text x="218.1" y="195.1">A3</text>
<text x="225.2" y="197.8">2-May-2023</text>
<text x="226.1" y="192.4">Number</text>
<text x="252.8" y="197.8">Sheet</text>
<text x="257.7" y="197.8">of</text>
<text x="261.7" y="192.4">Revision</text>
<text x="23.3" y="202.2">1</text>
<text x="57.7" y="202.2">2</text>
<text x="92" y="202.2">3</text>
<text x="126.3" y="202.2">4</text>
<text x="160.7" y="202.2">5</text>
<text x="195" y="202.2">6</text>
<text x="217.2" y="199.6">File:</text>
<text x="225.2" y="199.6">C:\Customers2018\Murdoch Uni\Files\10052\10052.ddb</text>
<text x="229.3" y="202.2">7</text>
<text x="252.8" y="199.6">Drawn By:</text>
<text x="263.6" y="202.2">8</text>
</g>
<g font-size="1.6" fill="#800000">
<text x="202.6" y="27.2">3V3</text>
<text x="211.5" y="27.2">3V3</text>
<text x="254.2" y="25.4">3V3</text>
<text x="90.5" y="32.5">3V3</text>
<text x="117.3" y="34.3">3V3</text>
<text x="99.5" y="41.4">3V3</text>
<text x="191.9" y="39.6">3V3</text>
<text x="78.1" y="52.1">3V3</text>
<text x="218.1" y="62.7">5V_CONT</text>
<text x="60.3" y="69.8">3V3</text>
<text x="135.9" y="82.3">VUSB</text>
<text x="245.3" y="78.7">3V3</text>
<text x="252.4" y="89.4">3V3</text>
<text x="97.7" y="96.5">3V3</text>
<text x="88.8" y="105.4">3V3</text>
<text x="157.3" y="107.1">VUSB</text>
<text x="232.8" y="135.6">3V3</text>
<text x="172.4" y="140.9">VIN</text>
<text x="76.3" y="160.4">VIN</text>
<text x="129.7" y="160.4">3V3</text>
<text x="159.9" y="158.7">VIN</text>
<text x="213.7" y="158.7">5V</text>
<text x="62.1" y="174.7">VIN</text>
<text x="141.6" y="176.4">5V_CONT</text>
</g>
<g font-size="1.6" fill="#000080">
<text x="205.7" y="34.1">C6</text>
<text x="205.7" y="35.9">0.1uF</text>
<text x="214.5" y="34.1">C7</text>
<text x="214.5" y="35.9">0.1uF</text>
<text x="256" y="32.5">R9</text>
<text x="256" y="34.3">180R</text>
<text x="86.5" y="39.4">C5</text>
<text x="86.5" y="41.2">10uF</text>
<text x="119" y="41.4">R4</text>
<text x="24.2" y="45">PIC IOT BOARD</text>
<text x="104.3" y="46.7">BLE</text>
<text x="119" y="43.2">10K</text>
<text x="177.2" y="45">U3</text>
<text x="177.2" y="46.5">WLR089U0</text>
<text x="258.7" y="44.7">LED1</text>
<text x="258.7" y="46.5">RED</text>
<text x="29.5" y="52.1">CN6</text>
<text x="104.3" y="48.5">RN4870_1</text>
<text x="20.7" y="54.7">RB14 (AIN)</text>
<text x="79.9" y="59.1">R15</text>
<text x="234.1" y="56.5">R10</text>
<text x="234.1" y="58.3">100R</text>
<text x="255.6" y="57.2">Q2</text>
<text x="255.6" y="59">FDN335N</text>
<text x="26" y="65.4">3V3</text>
<text x="70.5" y="64.5">LK1</text>
<text x="79.9" y="60.9">10K</text>
<text x="247.4" y="64.5">R11</text>
<text x="26" y="67.1">GND</text>
<text x="247.4" y="66.3">10K</text>
<text x="62.1" y="76.9">R5</text>
<text x="62.1" y="78.7">10K</text>
<text x="29.5" y="87.6">CN7</text>
<text x="138.6" y="89.4">R7</text>
<text x="247.1" y="85.8">R12</text>
<text x="247.1" y="87.6">100K</text>
<text x="26" y="93.8">RX</text>
<text x="26" y="95.6">TX</text>
<text x="47.4" y="91.1">CN8</text>
<text x="52.7" y="91.1">CN9</text>
<text x="138.6" y="91.1">10K</text>
<text x="259" y="91.1">CN4</text>
<text x="26" y="99.1">SDA</text>
<text x="26" y="97.4">SCL</text>
<text x="138.6" y="101.8">R8</text>
<text x="266.1" y="100">PROGRAMMER</text>
<text x="26" y="102.7">GND</text>
<text x="100.7" y="103.4">C8</text>
<text x="100.7" y="105.2">0.1uF</text>
<text x="138.6" y="103.6">15K</text>
<text x="148.7" y="107.1">CN3</text>
<text x="148.7" y="108.9">USB</text>
<text x="239.9" y="130.3">R13</text>
<text x="247.1" y="130.3">R14</text>
<text x="239.9" y="132">100K</text>
<text x="247.1" y="132">100K</text>
<text x="93.6" y="140.9">U4</text>
<text x="93.6" y="142.7">NLAS4684MR2G</text>
<text x="175.4" y="147.8">C3</text>
<text x="175.4" y="149.6">1uF</text>
<text x="22.4" y="158.7">2.1mm Jack</text>
<text x="26" y="156.9">CN1</text>
<text x="102.5" y="158.9">U1</text>
<text x="102.5" y="160.4">LF33CPT-TR</text>
<text x="186.1" y="157.1">U2</text>
<text x="186.1" y="158.7">LF50ABPT-TR</text>
<text x="232.3" y="158.7">CN5</text>
<text x="18.9" y="162.2">Charger</text>
<text x="209.4" y="167.4">C4</text>
<text x="237.7" y="162.2">TO PIC IOT BOARD</text>
<text x="88.3" y="169.2">C1</text>
<text x="88.3" y="170.9">1uF</text>
<text x="125.8" y="169.2">C2</text>
<text x="125.8" y="170.9">10uF/16V</text>
<text x="155.8" y="173.8">R2</text>
<text x="166.5" y="168.4">R1</text>
<text x="166.5" y="170.2">10K</text>
<text x="209.4" y="169.2">10uF/16V</text>
<text x="26" y="176.4">CN2</text>
<text x="52.9" y="174.7">F1</text>
<text x="52.9" y="176.4">500mA</text>
<text x="155.8" y="175.6">100R</text>
<text x="177.4" y="174.5">Q1</text>
<text x="177.4" y="176.3">FDN335N</text>
<text x="17.1" y="180">Battery 7.2V</text>
<text x="168.8" y="181.8">R3</text>
<text x="168.8" y="183.6">10K</text>
</g>
</svg>
